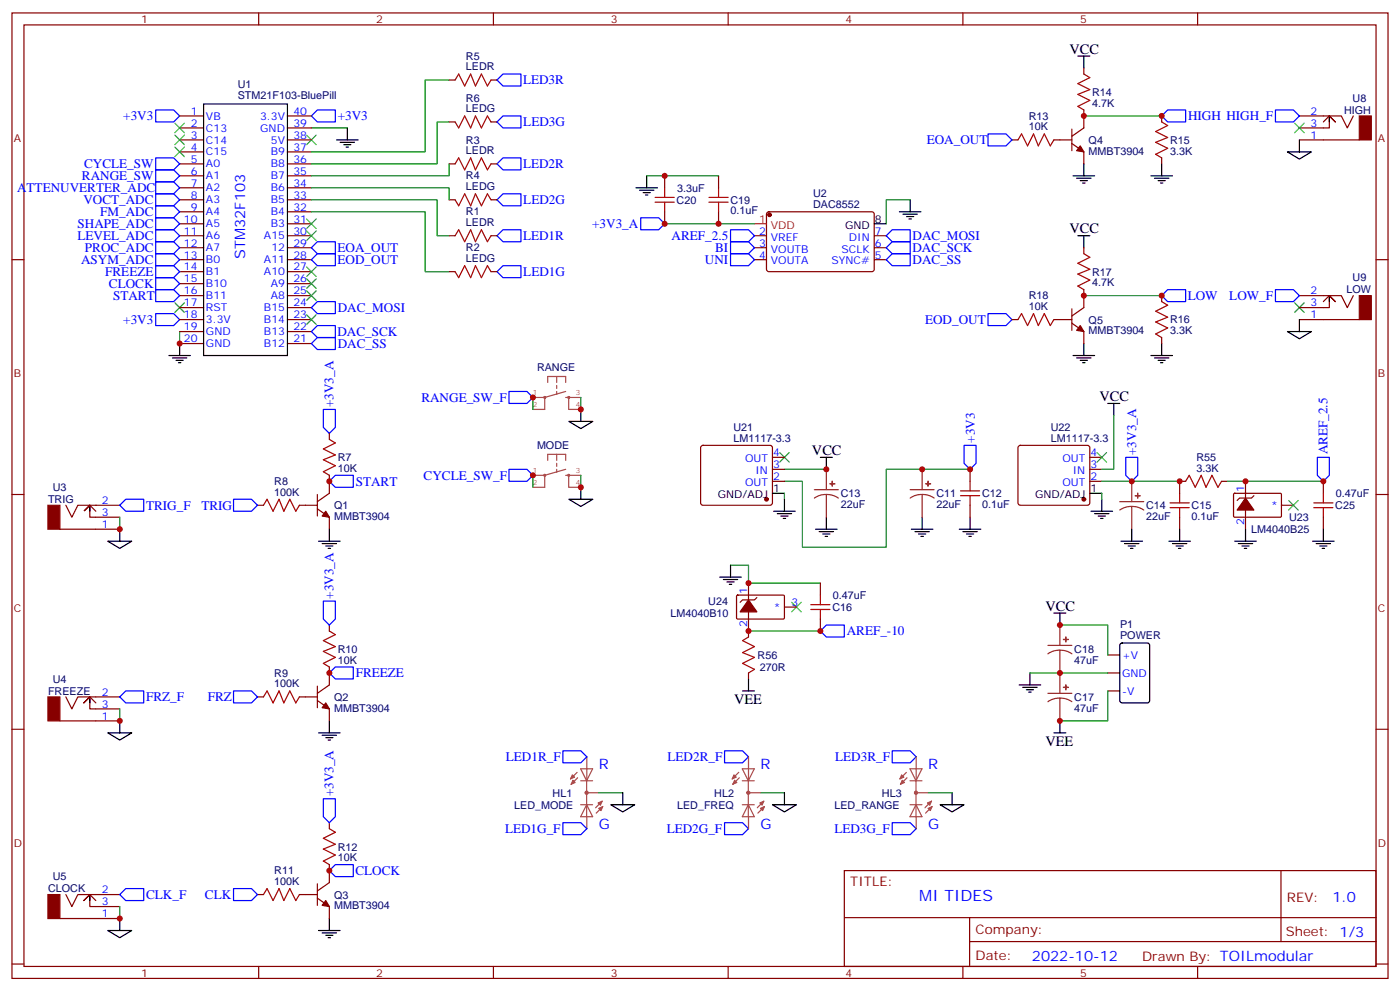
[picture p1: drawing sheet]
<svg xmlns="http://www.w3.org/2000/svg" width="412mm" height="292mm" viewBox="0 0 412 292" stroke-linecap="round" stroke-linejoin="round" font-family="sans-serif">
<g fill="none" stroke="#870000" stroke-width=".35">
<path d="M3.5 3.8h405.4v284.3h-405.4zM7.1 7.3h398.2v277.3h-398.2zM76.2 3.8v3.5M145.3 3.8v3.5M214.5 3.8v3.5M283.6 3.8v3.5M352.8 3.8v3.5M52.9 34.1h7.1M52.9 37.7h7.1M84.7 34.1h7M84.7 37.7h7M132.3 23.6h1.8"/>
<path d="M132.3 35.9h1.8M144.6 23.6h1.8M144.6 35.9h1.8M315.7 38v6.4M319.3 32.4v5.3l-3.6 2.4M319.3 20v1.8M342.2 34.1v1.8M382.8 34.1h12.3l1.8 3.6 1.7-3.6M389.8 35.9l1.8-1.8 1.7 1.8-1.7-1.8v3.6h-8.8M52.9 41.2h7.1M52.9 44.7h7.1M52.9 48.3h7.1"/>
<path d="M52.9 51.8h7.1M52.9 55.3h7.1M52.9 58.8h7.1M84.7 41.2h7M84.7 44.7h7M84.7 48.3h7M84.7 51.8h7M84.7 55.3h7M84.7 58.8h7M132.3 48.3h1.8M132.3 58.8h1.8M144.6 48.3h1.8"/>
<path d="M144.6 58.8h1.8M195.8 51.8v3.5M211.7 51.8v3.5M298.1 41.2h1.8M310.4 41.2h5.3M315.7 42.3l3.6 2.4v3.6M342.2 46.5v1.8M382.8 41.2h17.6M3.5 76.5h3.6M52.9 76.5h7.1M52.9 62.4h7.1M52.9 65.9h7.1"/>
<path d="M52.9 69.4h7.1M52.9 73h7.1M84.7 76.5h7M84.7 62.4h7M84.7 65.9h7M84.7 69.4h7M84.7 73h7M132.3 69.4h1.8M144.6 69.4h1.8M195.8 62.4v3.5M211.7 62.4v3.5M222.2 76.5h3.6"/>
<path d="M222.2 69.4h3.6M222.2 73h3.6M226 62.6l.5-.2h30.6l.4 .7v16.5l-.7 .4-30.6-.1-.4-.6v-16.2zM257.5 76.5h3.6M257.5 69.4h3.6M257.5 73h3.6M319.3 73v1.7M405.3 76.5h3.6M52.9 80h7.1M52.9 83.5h7.1M52.9 87.1h7.1M52.9 90.6h7.1"/>
<path d="M52.9 94.1h7.1M52.9 97.6h7.1M84.7 80h7M84.7 83.5h7M84.7 87.1h7M84.7 90.6h7M84.7 94.1h7M84.7 97.6h7M132.3 80h1.8M144.6 80h1.8M298.1 94.1h1.8M310.4 94.1h5.3"/>
<path d="M315.7 90.9v6.4M315.7 95.2l3.6 2.4v3.6M319.3 85.3v5.3l-3.6 2.5M342.2 87.1v1.7M342.2 99.4v1.8M382.8 87.1h12.3l1.8 3.5 1.7-3.5M382.8 94.1h17.6M389.8 88.8l1.8-1.7 1.7 1.7-1.7-1.7v3.5h-8.8M52.9 101.2h7.1M84.7 101.2h7M97 127.6v1.8M97 140v5.3l-3.5 2.4"/>
<path d="M206.6 131.4l.5-.2h19.7l.5 .2 .2 .5v16.2l-.2 .5-.5 .2h-19.7l-.5-.2-.2-.5v-16.2zM227.5 138.2h3.6M227.5 134.7h3.6M285.8 138.2v3.5M300.1 131.4l.5-.2h19.7l.5 .2 .2 .5v16.2l-.2 .5-.5 .2h-19.7l-.5-.2-.2-.5v-16.2zM321 138.2h3.6M321 134.7h3.6M3.5 145.6h3.6M17.6 155.9h17.7M19.4 148.8l1.8 3.5 1.7-3.5h12.4M28.2 150.6l-1.7-1.8-1.8 1.8 1.8-1.8v3.5h8.8M75.8 148.8h1.8"/>
<path d="M88.2 148.8h5.3M93.5 149.9l3.5 2.4v3.6M93.5 145.6v6.4M227.5 141.7h3.6M285.8 148.8v3.5M321 141.7h3.6M347.5 152.3v3.6M349.2 141.7h-1.7v3.6M359.8 141.7h1.8M363.4 145.4l.3-.1h13.6l.2 .3-.1 6.6-.3 .1h-13.6l-.1-.3zM366.9 141.7v14.2M369.4 146l-.7 .7h-3.6l-.7 .7"/>
<path d="M377.5 148.8h3.5M389.8 141.7v3.6M389.8 152.3v3.6M405.3 145.6h3.6M217 175.4l.3-.1h13.6l.2 .3-.1 6.5-.3 .2h-13.6l-.1-.3zM220.5 171.7v15.9M223 176l-.8 .7h-3.5l-.7 .7M231.1 178.8h3.5M241.7 171.7v3.6M97 184.1v1.7M97 196.4v5.3l-3.5 2.5M220.5 198.2v1.8"/>
<path d="M241.7 182.3v3.5M326.3 192.9h3.5M326.3 198.2h3.5M3.5 214.8h3.6M17.6 212.3h17.7M19.4 205.2l1.8 3.6 1.7-3.6h12.4M28.2 207l-1.7-1.8-1.8 1.8 1.8-1.8v3.6h8.8M75.8 205.2h1.8M88.2 205.2h5.3M93.5 206.3l3.5 2.5v3.5M93.5 202.1v6.3M326.3 203.5h3.5"/>
<path d="M405.3 214.8h3.6M97 242.3v1.8M97 254.6v5.3l-3.5 2.5M248.7 256.4h156.6v28.2h-156.6zM377.3 256.4v20.9M17.6 270.5h17.7M19.4 263.5l1.8 3.5 1.7-3.5h12.4M28.2 265.2l-1.7-1.7-1.8 1.7 1.8-1.7v3.5h8.8M75.8 263.5h1.8M88.2 263.5h5.3M93.5 264.5l3.5 2.5v3.5M93.5 260.3v6.3"/>
<path d="M248.7 270.2h156.5M285.6 277.3h119.6M285.6 270.2v14.2M3.5 283.9h3.6M76.2 284.6v3.5M145.3 284.6v3.5M214.5 284.6v3.5M283.6 284.6v3.5M352.8 284.6v3.5M405.3 283.9h3.6"/>
</g>
<g fill="none" stroke="#3c3" stroke-width=".35">
<path d="M51.5 36.3l2.8 2.8M51.5 39.8l2.8 2.8M54.3 36.3l-2.8 2.8M54.3 39.8l-2.8 2.8M90.3 39.8l2.8 2.8M93.1 39.8l-2.8 2.8M381.4 36.3l2.8 2.8M384.2 36.3l-2.8 2.8M51.5 43.3l2.8 2.8M54.3 43.3l-2.8 2.8M90.3 64.5l2.8 2.8M90.3 68l2.8 2.8"/>
<path d="M90.3 78.6l2.8 2.8M93.1 64.5l-2.8 2.8M93.1 68l-2.8 2.8M93.1 78.6l-2.8 2.8M51.5 89.2l2.8 2.8M54.3 89.2l-2.8 2.8M90.3 82.1l2.8 2.8M90.3 85.7l2.8 2.8M90.3 92.7l2.8 2.8M93.1 82.1l-2.8 2.8M93.1 85.7l-2.8 2.8M93.1 92.7l-2.8 2.8"/>
<path d="M381.4 89.2l2.8 2.8M384.2 89.2l-2.8 2.8M229.7 133.3l2.8 2.8M232.5 133.3l-2.8 2.8M323.1 133.3l2.9 2.8M326 133.3l-2.9 2.8M379.6 147.4l2.8 2.8M382.4 147.4l-2.8 2.8M233.2 177.4l2.8 2.8M236 177.4l-2.8 2.8"/>
</g>
<g fill="none" stroke="#008700" stroke-width=".35">
<path d="M91.7 37.7h10.6M132.3 35.9h-3.5v12.4h-37.1M132.3 23.6h-7.1v21.1h-33.5M319.3 34.1h22.9M91.7 58.8h37.1v10.6h3.5M91.7 55.3h40.6v3.5M132.3 48.3v3.5h-40.6M190.5 51.8h21.2M268.1 58.8h-7v7.1M91.7 62.4h33.5v17.6h7.1M195.8 65.9h26.4M52.9 97.6v3.6"/>
<path d="M319.3 87.1h22.9M157 117.1v3.5M171.1 117.1v3.5M157 140v3.5M171.1 140v3.5M231.1 138.2h12.3M285.8 138.2h-24.7v22.9h-24.7v-19.4h-5.3M328.1 122.3v15.9h-3.5M35.3 152.3v3.6M231.1 145.3v1.7M324.6 145.3v1.7M324.6 141.7h22.9"/>
<path d="M361.6 141.7h28.2M215.2 166.4h5.3v5.3h21.2M220.5 185.8h21.2M303.4 198.2h22.9M312.2 184.1h14.1v8.8M35.3 208.8v3.5M326.3 203.5v8.8h-14.1M176.4 233.5h7M224 233.5h7.1M273.4 233.5h7.1M35.3 267v3.5"/>
</g>
<g fill="none" stroke="#000" stroke-width=".35">
<path d="M317.5 16.5h3.5M319.3 16.5v3.5M60 30.6h24.7v74.1h-24.7zM102.3 37.7v3.5M391.6 34.1v1.8M99.1 41.2h6.4M100.2 41.9h4.2M101.2 42.6h2.2M102 43.3h.7M187.3 55.3h6.4M188.4 56h4.2M189.4 56.7h2.2"/>
<path d="M190.1 57.4h.8M190.5 51.8v3.5M268.1 58.8v3.6M316.1 51.8h6.3M317.1 52.5h4.3M318.2 53.2h2.1M318.9 53.9h.7M319.3 48.3v3.5M339 51.8h6.4M340.1 52.5h4.2M341.1 53.2h2.2M341.8 53.9h.7"/>
<path d="M342.2 48.3v3.5M379.2 44.7h7.1l-3.5 2.1zM382.8 41.2v3.5M257.5 65.9h3.6M264.9 62.4h6.4M266 63.1h4.2M267.1 63.8h2.1M267.8 64.5h.7M317.5 69.4h3.5M319.3 69.4v3.6M379.2 97.6h7.1l-3.5 2.2zM382.8 94.1v3.5"/>
<path d="M391.6 87.1v1.7M49.7 104.7h6.4M50.8 105.4h4.2M51.9 106.1h2.1M52.6 106.8h.7M52.9 101.2v3.5M316.1 104.7h6.3M317.1 105.4h4.3M318.2 106.1h2.1M318.9 106.8h.7M319.3 101.2v3.5M326.3 118.8h3.5"/>
<path d="M328.1 118.8v3.5M339 104.7h6.4M340.1 105.4h4.2M341.1 106.1h2.2M341.8 106.8h.7M342.2 101.2v3.5M167.6 124.1h7l-3.5 2.1zM171.1 120.6v3.5M241.7 134.7h3.5M243.4 134.7v3.5M26.5 148.8v1.8M31.7 159.4h7.1l-3.5 2.1z"/>
<path d="M35.3 155.9v3.5M93.8 159.4h6.4M97 155.9v3.5M167.6 147h7l-3.5 2.2zM171.1 143.5v3.5M227.5 145.3h3.6M227.9 150.6h6.3M229 151.3h4.2M230 152h2.1M230.7 152.7h.7M231.1 147v3.6M240.2 155.9h6.4"/>
<path d="M241.3 156.6h4.2M242.4 157.3h2.1M243.1 158h.7M243.4 152.3v3.6M268.5 155.9h6.3M269.5 156.6h4.3M270.6 157.3h2.1M271.3 158h.7M271.6 152.3v3.6M282.6 155.9h6.3M283.6 156.6h4.3M284.7 157.3h2.1"/>
<path d="M285.4 158h.7M285.8 152.3v3.6M321 145.3h3.6M321.4 150.6h6.3M322.4 151.3h4.3M323.5 152h2.1M324.2 152.7h.7M324.6 147v3.6M330.2 159.4h6.3M333.4 155.9v3.5M344.3 159.4h6.4M347.5 155.9v3.5"/>
<path d="M363.7 159.4h6.4M366.9 155.9v3.5M386.6 159.4h6.4M389.8 155.9v3.5M94.9 160.1h4.2M96 160.8h2.1M96.7 161.5h.7M212 170h6.4M213.1 170.7h4.2M214.1 171.4h2.2M214.8 172.1h.7M215.2 166.4v3.6"/>
<path d="M331.3 160.1h4.2M332.3 160.8h2.1M333 161.5h.7M345.4 160.1h4.2M346.4 160.8h2.1M347.1 161.5h.7M364.8 160.1h4.2M365.8 160.8h2.1M366.5 161.5h.7M387.7 160.1h4.2M388.8 160.8h2.1M389.5 161.5h.7"/>
<path d="M220.5 200v3.5M303.4 198.2v3.5M310.4 180.6h3.6M312.2 180.6v3.5M330.1 189.6l.5-.2h7.4l.6 .4 .1 16.5-.5 .7h-7.6l-.7-.5-.1-16.4zM26.5 205.2v1.8M31.7 215.8h7.1l-3.5 2.1zM35.3 212.3v3.5M93.8 215.8h6.4M94.9 216.5h4.2M96 217.2h2.1M96.7 217.9h.7"/>
<path d="M97 212.3v3.5M218.7 203.5h3.5M300.2 201.7h6.4M301.3 202.4h4.2M302.3 203.1h2.1M303 203.8h.7M310.4 215.8h3.6M312.2 212.3v3.5M179.9 237h7.1l-3.6 2.1zM183.4 233.5v3.5M227.5 237h7.1l-3.5 2.1zM231.1 233.5v3.5"/>
<path d="M276.9 237h7.1l-3.5 2.1zM280.5 233.5v3.5M26.5 263.5v1.7M31.7 274h7.1l-3.5 2.2zM35.3 270.5v3.5M93.8 274h6.4M94.9 274.7h4.2M96 275.4h2.1M96.7 276.2h.7M97 270.5v3.5"/>
</g>
<g fill="none" stroke="#00f" stroke-width=".35">
<path d="M45.9 32.4h5.3l1.7 1.7-1.7 1.8h-5.3zM91.7 34.1l1.8-1.7h5.3v3.5h-5.3zM146.4 35.9l1.8-1.8h5.3v3.6h-5.3zM148.2 21.8h5.3v3.5h-5.3l-1.8-1.7zM291 39.4h5.3l1.8 1.8-1.8 1.8h-5.3zM342.2 34.1l1.8-1.7h5.2v3.5h-5.2zM375.7 32.4h5.3l1.8 1.7-1.8 1.8h-5.3zM45.9 46.5h5.3l1.7 1.8-1.7 1.7h-5.3zM45.9 50h5.3l1.7 1.8-1.7 1.8h-5.3zM45.9 53.6h5.3l1.7 1.7-1.7 1.8h-5.3zM45.9 57.1h5.3l1.7 1.7-1.7 1.8h-5.3zM146.4 48.3l1.8-1.8h5.3v3.5h-5.3z"/>
<path d="M146.4 58.8l1.8-1.7h5.3v3.5h-5.3zM45.9 60.6h5.3l1.7 1.8-1.7 1.7h-5.3zM45.9 64.1h5.3l1.7 1.8-1.7 1.8h-5.3zM45.9 67.7h5.3l1.7 1.7-1.7 1.8h-5.3zM45.9 71.2h5.3l1.7 1.8-1.7 1.7h-5.3zM45.9 74.7h5.3l1.7 1.8-1.7 1.7h-5.3zM45.9 78.2h5.3l1.7 1.8-1.7 1.8h-5.3zM91.7 73l1.8-1.8h5.3v3.5h-5.3zM91.7 76.5l1.8-1.8h5.3v3.5h-5.3zM146.4 69.4l1.8-1.7h5.3v3.5h-5.3zM188.7 64.1h5.3l1.8 1.8-1.8 1.8h-5.3zM215.2 67.7h5.3l1.7 1.7-1.7 1.8h-5.3z"/>
<path d="M215.2 71.2h5.3l1.7 1.8-1.7 1.7h-5.3zM215.2 74.7h5.3l1.7 1.8-1.7 1.7h-5.3zM261.1 76.5l1.7-1.8h5.3v3.5h-5.3zM261.1 69.4l1.7-1.7h5.3v3.5h-5.3zM262.8 71.2h5.3v3.5h-5.3l-1.7-1.7zM45.9 92.4h5.3l1.7 1.7-1.7 1.8h-5.3zM45.9 81.8h5.3l1.7 1.7-1.7 1.8h-5.3zM45.9 85.3h5.3l1.7 1.8-1.7 1.7h-5.3zM91.7 90.6l1.8-1.8h5.3v3.6h-5.3zM91.7 97.6l1.8-1.7h5.3v3.5h-5.3zM146.4 80l1.8-1.8h5.3v3.6h-5.3zM291 92.4h5.3l1.8 1.7-1.8 1.8h-5.3z"/>
<path d="M342.2 87.1l1.8-1.8h5.2v3.5h-5.2zM375.7 85.3h5.3l1.8 1.8-1.8 1.7h-5.3zM91.7 101.2l1.8-1.8h5.3v3.5h-5.3zM149.9 115.3h5.3l1.8 1.8-1.8 1.7h-5.3zM95.2 120.6h3.6v5.3l-1.8 1.7-1.8-1.7zM149.9 138.2h5.3l1.8 1.8-1.8 1.7h-5.3zM284 131.2h3.5v5.3l-1.7 1.7-1.8-1.7zM331.6 134.7h3.5v5.3l-1.7 1.7-1.8-1.7zM388.1 134.7h3.5v5.3l-1.8 1.7-1.7-1.7zM35.3 148.8l1.7-1.8h5.3v3.6h-5.3zM68.8 147h5.3l1.7 1.8-1.7 1.8h-5.3zM97 141.7l1.8-1.7h5.3v3.5h-5.3z"/>
<path d="M95.2 177h3.6v5.3l-1.8 1.8-1.8-1.8zM97 198.2l1.8-1.8h5.3v3.6h-5.3zM241.7 185.8l1.7-1.7h5.3v3.5h-5.3zM37 203.5h5.3v3.5h-5.3l-1.7-1.8zM68.8 203.5h5.3l1.7 1.7-1.7 1.8h-5.3zM95.2 235.2h3.6v5.3l-1.8 1.8-1.8-1.8zM165.8 221.1h5.3l1.8 1.8-1.8 1.7h-5.3zM213.4 221.1h5.3l1.8 1.8-1.8 1.7h-5.3zM262.8 221.1h5.3l1.8 1.8-1.8 1.7h-5.3zM97 256.4l1.8-1.8h5.3v3.6h-5.3zM165.8 242.3h5.3l1.8 1.8-1.8 1.7h-5.3zM213.4 242.3h5.3l1.8 1.8-1.8 1.7h-5.3z"/>
<path d="M262.8 242.3h5.3l1.8 1.8-1.8 1.7h-5.3zM35.3 263.5l1.7-1.8h5.3v3.5h-5.3zM68.8 261.7h5.3l1.7 1.8-1.7 1.7h-5.3z"/>
</g>
<g fill="none" stroke="#a64a4a" stroke-width=".35">
<path d="M157 117.1h3.5M160.5 117.1v3.5h-3.5M161.3 112.6v-1.7h5.3v1.7M164 110.9v1.7M164 113.5v.9M164 115.3v.9M166.6 117.1h.9v3.5M166.6 115.3l-6.1 1.8M167.6 117.1h3.5M157 140h3.5M160.5 140v3.5h-3.5M161.3 135.6v-1.8h5.3v1.8"/>
<path d="M164 133.8v1.8M164 136.5v.8M164 138.2v.9M166.6 140h.9v3.5M166.6 138.2l-6.1 1.8M167.6 120.6h3.5M167.6 140h3.5M167.6 143.5h3.5M170 227.5l-2 1.9M170.2 229.1l-2 1.9M171 226.4h3.6l-1.8 3.5zM171 229.9h3.6"/>
<path d="M171 237h3.6M172.8 237l1.8 3.5h-3.6zM172.9 222.9v21.2M172.9 233.5h3.5M177.4 235.9l-1.9 2M177.6 237.5l-2 2M217.6 227.5l-1.9 1.9M217.8 229.1l-2 1.9M218.7 226.4h3.5l-1.8 3.5zM218.7 229.9h3.5M218.7 237h3.5M220.4 237l1.8 3.5h-3.5z"/>
<path d="M220.4 229.9v10.6M220.5 222.9v7M220.5 233.5h3.5M225 235.9l-1.9 2M225.2 237.5l-1.9 2M267 227.5l-1.9 1.9M267.2 229.1l-2 1.9M268.1 226.4h3.5l-1.8 3.5zM268.1 229.9h3.5M268.1 237h3.5M269.8 237l1.8 3.5h-3.5zM269.8 229.9v10.6"/>
<path d="M269.9 222.9v7M269.9 233.5h3.5M274.4 235.9l-1.9 2M274.6 237.5l-2 2M220.5 240.6v3.5M269.9 240.6v3.5"/>
</g>
<g fill="none" stroke="#a64a4a" stroke-width=".56">
<path d="M160.6 117.1l-.1-.2-.2 .1 .2 .2 .1-.1M167.7 117.1l-.2-.2-.2 .1 .2 .2 .2-.1M172.5 233.3a.35 .35 0 0 1 .6-.1 .35 .35 0 0 1-.2 .6 .35 .35 0 0 1-.4-.3M220.1 233.3a.35 .35 0 0 1 .6-.1 .35 .35 0 0 1-.1 .6 .35 .35 0 0 1-.5-.3M269.5 233.3a.35 .35 0 0 1 .6-.1 .35 .35 0 0 1-.1 .6 .35 .35 0 0 1-.5-.3"/>
<circle cx="160.5" cy="140" r=".18"/>
<circle cx="167.5" cy="140" r=".18"/>
</g>
<g fill="#a64a4a" stroke="#a64a4a" stroke-width=".29">
<path d="M168.6 228.2l.7 .7-1.3 .5z"/>
<path d="M168.7 229.8l.8 .7-1.3 .5z"/>
<path d="M176.2 236.5l1.2-.6-.5 1.3z"/>
<path d="M176.3 238.1l1.3-.6-.6 1.3z"/>
<path d="M216.2 228.2l.7 .7-1.2 .5z"/>
<path d="M216.4 229.8l.7 .7-1.3 .5z"/>
<path d="M223.8 236.5l1.2-.6-.5 1.3z"/>
<path d="M224 238.1l1.2-.6-.5 1.3z"/>
<path d="M265.6 228.2l.7 .7-1.2 .5z"/>
<path d="M265.8 229.8l.7 .7-1.3 .5z"/>
<path d="M273.2 236.5l1.2-.6-.5 1.3z"/>
<path d="M273.3 238.1l1.3-.6-.5 1.3z"/>
</g>
<g fill="#870000" stroke="#870000" stroke-width=".35">
<path d="M96 150.6l1 1.7-2.1-.3z"/>
<path d="M14.1 148.8h3.5v7.1h-3.5z"/>
<path d="M14.1 205.2h3.5v7.1h-3.5z"/>
<path d="M96 207l1 1.8-2.1-.4z"/>
<path d="M14.1 263.5h3.5v7h-3.5z"/>
<path d="M96 265.2l1 1.8-2.1-.4z"/>
<path d="M318.2 43l1.1 1.7-2.2-.3z"/>
<path d="M400.4 34.1h3.5v7.1h-3.5z"/>
<path d="M400.4 87.1h3.5v7h-3.5z"/>
<path d="M318.2 95.9l1.1 1.7-2.2-.3z"/>
<path d="M366.9 146.7l2.5 3.5h-5z"/>
<path d="M220.5 176.7l2.5 3.5h-5z"/>
<circle cx="226.7" cy="63.3" r=".53"/>
<circle cx="225.8" cy="147" r=".53"/>
<circle cx="319.3" cy="147" r=".53"/>
</g>
<path d="M222.2 65.9h3.6" fill="none" stroke="#f00" stroke-width=".35"/>
<g fill="none" stroke="#a10000" stroke-width=".35">
<path d="M134.1 23.6l1-1.8 1.8 3.5 1.7-3.5 1.5 3.5 1.7-3.5 1.8 3.5 1-1.7M134.1 35.9l1 1.8 1.8-3.6 1.7 3.6 1.5-3.6 1.7 3.6 1.8-3.6 1 1.8M319.3 21.8l1.7 1.1-3.5 1.7 3.5 1.8-3.5 1.4 3.5 1.8-3.5 1.7 1.8 1.1M342.2 35.9l1.8 1.1-3.6 1.7 3.6 1.8-3.6 1.4 3.6 1.8-3.6 1.7 1.8 1.1M134.1 48.3l1-1.8 1.8 3.5 1.7-3.5 1.5 3.5 1.7-3.5 1.8 3.5 1-1.7M134.1 58.8l1 1.8 1.8-3.5 1.7 3.5 1.5-3.5 1.7 3.5 1.8-3.5 1 1.7M193 59.5h5.6M193 58.1h5.6M195.8 55.3v2.8M195.8 59.5v2.9M208.8 59.5h5.7M208.8 58.1h5.7"/>
<path d="M211.7 55.3v2.8M211.7 59.5v2.9M299.9 41.2l1-1.8 1.8 3.6 1.7-3.6 1.5 3.6 1.7-3.6 1.8 3.6 1-1.8M134.1 69.4l1-1.7 1.8 3.5 1.7-3.5 1.5 3.5 1.7-3.5 1.8 3.5 1-1.8M319.3 74.7l1.7 1.1-3.5 1.7 3.5 1.8-3.5 1.4 3.5 1.8-3.5 1.7 1.8 1.1M134.1 80l1 1.8 1.8-3.6 1.7 3.6 1.5-3.6 1.7 3.6 1.8-3.6 1 1.8M299.9 94.1l1-1.7 1.8 3.5 1.7-3.5 1.5 3.5 1.7-3.5 1.8 3.5 1-1.8M342.2 88.8l1.8 1.1-3.6 1.8 3.6 1.7-3.6 1.4 3.6 1.8-3.6 1.8 1.8 1M97 129.4l1.8 1.1-3.6 1.7 3.6 1.8-3.6 1.4 3.6 1.8-3.6 1.7 1.8 1.1M77.6 148.8l1.1-1.8 1.7 3.6 1.8-3.6 1.4 3.6 1.8-3.6 1.7 3.6 1.1-1.8M282.9 146h5.7M282.9 144.6h5.7"/>
<path d="M285.8 141.7v2.9M285.8 146v2.8M344.7 149.5h5.6M344.7 148.1h5.6M347.5 145.3v2.8M347.5 149.5v2.8M349.2 141.7l1.1-1.7 1.8 3.5 1.7-3.5 1.4 3.5 1.8-3.5 1.8 3.5 1-1.8M387 149.5h5.6M387 148.1h5.6M389.8 145.3v2.8M389.8 149.5v2.8M238.8 178.1h5.7"/>
<path d="M238.8 179.5h5.7M241.7 175.3v2.8M241.7 179.5v2.8M97 185.8l1.8 1.1-3.6 1.8 3.6 1.7-3.6 1.4 3.6 1.8-3.6 1.8 1.8 1M220.5 187.6l-1.8 1.1 3.5 1.7-3.5 1.8 3.5 1.4-3.5 1.8 3.5 1.7-1.7 1.1M77.6 205.2l1.1-1.7 1.7 3.5 1.8-3.5 1.4 3.5 1.8-3.5 1.7 3.5 1.1-1.8M97 244.1l1.8 1-3.6 1.8 3.6 1.7-3.6 1.4 3.6 1.8-3.6 1.8 1.8 1M77.6 263.5l1.1-1.8 1.7 3.5 1.8-3.5 1.4 3.5 1.8-3.5 1.7 3.5 1.1-1.7"/>
</g>
<g fill="none" stroke="#8c2424" stroke-width=".35">
<path d="M243.4 138.2v6M271.6 138.2v6M239.9 144.2h7M243.4 145.6l-1.8 .3-1.7 .8M243.4 145.6l1.9 .3 1.6 .8M243.4 145.6v6.7M268.1 144.2h7.1M271.6 145.6l-1.8 .3-1.7 .8M271.6 145.6l1.9 .3 1.7 .8M271.6 145.6v6.7M329.8 147.7h7.1M333.4 149.2l-1.9 .2-1.7 .8"/>
<path d="M333.4 149.2l1.8 .2 1.7 .8M333.4 141.7v6M333.4 149.2v6.7M308.7 190.1h7M312.2 191.5l-1.8 .2-1.7 .8M312.2 191.5l1.9 .2 1.6 .8M312.2 184.1v6M312.2 191.5v12.7M308.7 204.2h7M312.2 205.6l-1.8 .2-1.7 .9M312.2 205.6l1.9 .2 1.6 .9M312.2 205.6v6.7"/>
</g>
<g fill="#8c2424" stroke="#8c2424" stroke-width=".35">
<path d="M272.7 142.5h1.4z"/>
<path d="M273.4 141.7v1.5z"/>
<path d="M244.5 142.5h1.4z"/>
<path d="M245.1 141.7l.1 1.5z"/>
<path d="M334.4 146h1.4z"/>
<path d="M335.1 145.3v1.4z"/>
<path d="M313.3 202.4l1.4 .1z"/>
<path d="M313.9 201.7l.1 1.4z"/>
<path d="M313.3 188.3h1.4z"/>
<path d="M313.9 187.6l.1 1.4z"/>
</g>
<g fill="#c00">
<circle cx="52.9" cy="101.2" r=".88"/>
<circle cx="97" cy="141.7" r=".88"/>
<circle cx="97" cy="198.2" r=".88"/>
<circle cx="97" cy="256.4" r=".88"/>
<circle cx="319.3" cy="34.1" r=".88"/>
<circle cx="319.3" cy="87.1" r=".88"/>
<circle cx="271.6" cy="138.2" r=".88"/>
<circle cx="243.4" cy="138.2" r=".88"/>
<circle cx="347.5" cy="141.7" r=".88"/>
<circle cx="333.4" cy="141.7" r=".88"/>
<circle cx="366.9" cy="141.7" r=".88"/>
<circle cx="220.5" cy="185.8" r=".88"/>
<circle cx="220.5" cy="171.7" r=".88"/>
<circle cx="241.7" cy="185.8" r=".88"/>
<circle cx="211.7" cy="65.9" r=".88"/>
<circle cx="195.8" cy="65.9" r=".88"/>
<circle cx="195.8" cy="51.8" r=".88"/>
<circle cx="312.2" cy="198.2" r=".88"/>
<circle cx="312.2" cy="184.1" r=".88"/>
<circle cx="312.2" cy="212.3" r=".88"/>
<circle cx="342.2" cy="34.1" r=".88"/>
<circle cx="342.2" cy="87.1" r=".88"/>
<circle cx="171.1" cy="120.6" r=".88"/>
<circle cx="157" cy="117.1" r=".88"/>
<circle cx="157" cy="140" r=".88"/>
<circle cx="171.1" cy="143.5" r=".88"/>
<circle cx="389.8" cy="141.7" r=".88"/>
<circle cx="285.8" cy="138.2" r=".88"/>
<circle cx="35.3" cy="155.9" r=".88"/>
<circle cx="35.3" cy="212.3" r=".88"/>
<circle cx="35.3" cy="270.5" r=".88"/>
</g>
<text font-size="4.6" fill="#00f" x="270.8" y="265.4">MI TIDES</text>
<g font-size="4.2">
<text x="315" y="15.8">VCC</text>
<text x="315" y="68.7">VCC</text>
<text x="323.8" y="118.1">VCC</text>
<text x="239.2" y="134">VCC</text>
<text x="308" y="179.8">VCC</text>
<text x="216.3" y="207.4">VEE</text>
<text x="308" y="219.7">VEE</text>
</g>
<g font-size="4.2" fill="#00f">
<text x="72.3" y="76.2" transform="rotate(-90 72.3 76.2)">STM32F103</text>
<text x="176.4" y="226.4">R</text>
<text x="224" y="226.4">R</text>
<text x="273.4" y="226.4">R</text>
<text x="176.4" y="244.1">G</text>
<text x="224" y="244.1">G</text>
<text x="273.4" y="244.1">G</text>
<text x="392.5" y="265.7">1.0</text>
<text x="304" y="283">2022-10-12</text>
</g>
<g font-size="3.9" fill="#00f">
<text x="154.1" y="24.9">LED3R</text>
<text x="36.3" y="35.4">+3V3</text>
<text x="99.5" y="35.4">+3V3</text>
<text x="349.9" y="35.4">HIGH HIGH_F</text>
<text x="154.2" y="37.2">LED3G</text>
<text x="273" y="42.5">EOA_OUT</text>
<text x="24.1" y="53">RANGE_SW</text>
<text x="24.8" y="49.5">CYCLE_SW</text>
<text x="154.1" y="49.6">LED2R</text>
<text x="5" y="56.6">ATTENUVERTER_ADC</text>
<text x="24.5" y="60.1">VOCT_ADC</text>
<text x="29.5" y="63.6">FM_ADC</text>
<text x="154.2" y="60.1">LED2G</text>
<text x="22.8" y="70.7">LEVEL_ADC</text>
<text x="22.8" y="67.1">SHAPE_ADC</text>
<text x="154.1" y="70.7">LED1R</text>
<text x="174.4" y="67.2">+3V3_A</text>
<text x="197.8" y="70.7">AREF_2.5</text>
<text x="268.8" y="70.7">DAC_MOSI</text>
<text x="23.9" y="77.7">ASYM_ADC</text>
<text x="25" y="74.2">PROC_ADC</text>
<text x="99.4" y="74.3">EOA_OUT</text>
<text x="99.4" y="77.8">EOD_OUT</text>
<text x="207.6" y="77.8">UNI</text>
<text x="210.6" y="74.2">BI</text>
<text x="268.7" y="74.3">DAC_SCK</text>
<text x="268.8" y="77.8">DAC_SS</text>
<text x="31" y="81.3">FREEZE</text>
<text x="154.2" y="81.3">LED1G</text>
<text x="32.1" y="84.8">CLOCK</text>
<text x="33.3" y="88.3">START</text>
<text x="349.9" y="88.4">LOW</text>
<text x="362.1" y="88.3">LOW_F</text>
<text x="36.3" y="95.4">+3V3</text>
<text x="99.5" y="91.9">DAC_MOSI</text>
<text x="272.5" y="95.4">EOD_OUT</text>
<text x="99.4" y="98.9">DAC_SCK</text>
<text x="99.5" y="102.5">DAC_SS</text>
<text x="98.3" y="119.9" transform="rotate(-90 98.3 119.9)">+3V3_A</text>
<text x="124.1" y="118.3">RANGE_SW_F</text>
<text x="287.2" y="130.3" transform="rotate(-90 287.2 130.3)">+3V3</text>
<text x="334.6" y="134" transform="rotate(-90 334.6 134)">+3V3_A</text>
<text x="391.1" y="133.8" transform="rotate(-90 391.1 133.8)">AREF_2.5</text>
<text x="104.8" y="143">START</text>
<text x="124.8" y="141.3">CYCLE_SW_F</text>
<text x="43" y="150.1">TRIG_F</text>
<text x="59.3" y="150.1">TRIG</text>
<text x="98.3" y="176.3" transform="rotate(-90 98.3 176.3)">+3V3_A</text>
<text x="249.4" y="187.1">AREF_-10</text>
<text x="104.8" y="199.5">FREEZE</text>
<text x="43" y="206.5">FRZ_F</text>
<text x="61.2" y="206.5">FRZ</text>
<text x="149" y="224.1">LED1R_F</text>
<text x="196.6" y="224.1">LED2R_F</text>
<text x="246" y="224.1">LED3R_F</text>
<text x="98.3" y="234.5" transform="rotate(-90 98.3 234.5)">+3V3_A</text>
<text x="148.8" y="245.3">LED1G_F</text>
<text x="196.4" y="245.3">LED2G_F</text>
<text x="245.8" y="245.3">LED3G_F</text>
<text x="104.7" y="257.7">CLOCK</text>
<text x="43" y="264.8">CLK_F</text>
<text x="60.4" y="264.7">CLK</text>
</g>
<g font-size="3.9" fill="#800">
<text x="250.5" y="261">TITLE:</text>
<text x="379.1" y="265.7">REV:</text>
<text x="287.4" y="275.2">Company:</text>
<text x="378.7" y="275.8">Sheet: 1/3</text>
<text x="287.4" y="282.9">Date:</text>
<text x="336.4" y="282.9">Drawn By: TOILmodular</text>
</g>
<g font-size="3.2" fill="#800">
<text x="41.6" y="6.8">1</text>
<text x="110.8" y="6.8">2</text>
<text x="179.9" y="6.8">3</text>
<text x="249.1" y="6.8">4</text>
<text x="318.2" y="6.8">5</text>
<text x="4.1" y="41.9">A</text>
<text x="405.9" y="41.9">A</text>
<text x="4.1" y="111.1">B</text>
<text x="405.9" y="111.1">B</text>
<text x="4.1" y="180.2">C</text>
<text x="405.9" y="180.2">C</text>
<text x="4.1" y="249.3">D</text>
<text x="405.9" y="249.3">D</text>
<text x="41.6" y="287.6">1</text>
<text x="110.8" y="287.6">2</text>
<text x="179.9" y="287.6">3</text>
<text x="249.1" y="287.6">4</text>
<text x="318.2" y="287.6">5</text>
</g>
<g font-size="3.2" fill="#000080">
<text x="137.2" y="17.6">R5</text>
<text x="137.2" y="20.7">LEDR</text>
<text x="70" y="29.3">STM21F103-BluePill</text>
<text x="70" y="25.9">U1</text>
<text x="137.2" y="29.9">R6</text>
<text x="321.7" y="28.2">R14</text>
<text x="398.5" y="30">U8</text>
<text x="137.2" y="33.1">LEDG</text>
<text x="303" y="35.2">R13</text>
<text x="321.7" y="31.4">4.7K</text>
<text x="395.9" y="33.5">HIGH</text>
<text x="303" y="38.4">10K</text>
<text x="137.2" y="45.4">LEDR</text>
<text x="137.2" y="42.3">R3</text>
<text x="320.7" y="45.5">MMBT3904</text>
<text x="320.7" y="42.4">Q4</text>
<text x="344.7" y="45.5">3.3K</text>
<text x="344.7" y="42.3">R15</text>
<text x="137.2" y="52.8">R4</text>
<text x="137.2" y="56">LEDG</text>
<text x="199.3" y="60">C20</text>
<text x="199.5" y="56.4">3.3uF</text>
<text x="215.2" y="60">C19</text>
<text x="239.5" y="58">U2</text>
<text x="137.2" y="63.5">R1</text>
<text x="215.2" y="63.1">0.1uF</text>
<text x="239.5" y="61.1">DAC8552</text>
<text x="137.2" y="66.6">LEDR</text>
<text x="137.2" y="77.2">LEDG</text>
<text x="137.2" y="74">R2</text>
<text x="321.7" y="81.1">R17</text>
<text x="398.5" y="82.9">U9</text>
<text x="303" y="88.2">R18</text>
<text x="321.7" y="84.3">4.7K</text>
<text x="396.7" y="86.4">LOW</text>
<text x="303" y="91.3">10K</text>
<text x="320.7" y="95.3">Q5</text>
<text x="344.7" y="95.3">R16</text>
<text x="320.7" y="98.4">MMBT3904</text>
<text x="344.7" y="98.4">3.3K</text>
<text x="158.2" y="109.4">RANGE</text>
<text x="216.1" y="130.1">LM1117-3.3</text>
<text x="216.1" y="126.9">U21</text>
<text x="309.5" y="130.1">LM1117-3.3</text>
<text x="309.5" y="126.9">U22</text>
<text x="99.5" y="135.8">R7</text>
<text x="158.2" y="132.3">MODE</text>
<text x="352.4" y="135.8">R55</text>
<text x="80.8" y="142.8">R8</text>
<text x="99.5" y="139">10K</text>
<text x="352.4" y="138.9">3.3K</text>
<text x="14.2" y="148.2">TRIG</text>
<text x="15.5" y="144.6">U3</text>
<text x="80.8" y="146">100K</text>
<text x="98.4" y="150">Q1</text>
<text x="247.6" y="149.6">22uF</text>
<text x="247.6" y="146.4">C13</text>
<text x="275.9" y="149.6">22uF</text>
<text x="275.9" y="146.4">C11</text>
<text x="289.3" y="149.6">0.1uF</text>
<text x="289.3" y="146.4">C12</text>
<text x="337.6" y="149.9">C14</text>
<text x="351" y="149.9">C15</text>
<text x="393.3" y="149.9">C25</text>
<text x="393.5" y="146.4">0.47uF</text>
<text x="98.4" y="153.1">MMBT3904</text>
<text x="337.6" y="153.1">22uF</text>
<text x="351" y="153.1">0.1uF</text>
<text x="379.7" y="153.4">U23</text>
<text x="368.6" y="157">LM4040B25</text>
<text x="208.6" y="178.2">U24</text>
<text x="245.2" y="179.9">C16</text>
<text x="245.3" y="176.4">0.47uF</text>
<text x="197.5" y="181.7">LM4040B10</text>
<text x="330" y="185">P1</text>
<text x="330" y="188.3">POWER</text>
<text x="99.5" y="195.4">10K</text>
<text x="99.5" y="192.3">R10</text>
<text x="223.2" y="194">R56</text>
<text x="223.9" y="197.6">270R</text>
<text x="316.4" y="195.4">47uF</text>
<text x="316.4" y="192.3">C18</text>
<text x="15.5" y="201.1">U4</text>
<text x="80.8" y="202.4">100K</text>
<text x="80.8" y="199.3">R9</text>
<text x="14.2" y="204.6">FREEZE</text>
<text x="98.4" y="209.6">MMBT3904</text>
<text x="98.4" y="206.4">Q2</text>
<text x="316.4" y="209.5">47uF</text>
<text x="316.4" y="206.4">C17</text>
<text x="151.5" y="238.1">LED_MODE</text>
<text x="162.8" y="234.6">HL1</text>
<text x="199.4" y="238.1">LED_FREQ</text>
<text x="210.4" y="234.6">HL2</text>
<text x="245.8" y="238.1">LED_RANGE</text>
<text x="259.8" y="234.6">HL3</text>
<text x="99.5" y="250.5">R12</text>
<text x="80.8" y="257.5">R11</text>
<text x="99.5" y="253.6">10K</text>
<text x="14.2" y="262.8">CLOCK</text>
<text x="15.5" y="259.3">U5</text>
<text x="80.8" y="260.6">100K</text>
<text x="98.4" y="267.8">MMBT3904</text>
<text x="98.4" y="264.6">Q3</text>
</g>
<g font-size="3.2" fill="#00f">
<text x="56.2" y="33.8">1</text>
<text x="60.7" y="35.2">VB</text>
<text x="76.6" y="35.2">3.3V</text>
<text x="86.4" y="33.8">40</text>
<text x="386" y="33.8">2</text>
<text x="56.2" y="40.9">3</text>
<text x="56.2" y="37.3">2</text>
<text x="60.7" y="38.7">C13</text>
<text x="76.7" y="38.7">GND</text>
<text x="86.4" y="37.3">39</text>
<text x="86.4" y="40.9">38</text>
<text x="386" y="40.9">1</text>
<text x="386" y="37.3">3</text>
<text x="56.2" y="47.9">5</text>
<text x="56.2" y="44.4">4</text>
<text x="60.7" y="45.8">C15</text>
<text x="60.7" y="42.3">C14</text>
<text x="79.8" y="45.8">B9</text>
<text x="79.8" y="42.3">5V</text>
<text x="86.4" y="44.4">37</text>
<text x="86.4" y="47.9">36</text>
<text x="56.2" y="51.4">6</text>
<text x="60.7" y="52.8">A1</text>
<text x="60.7" y="49.3">A0</text>
<text x="79.8" y="49.3">B8</text>
<text x="79.8" y="52.8">B7</text>
<text x="86.4" y="51.4">35</text>
<text x="56.2" y="58.5">8</text>
<text x="56.2" y="55">7</text>
<text x="60.7" y="59.9">A3</text>
<text x="60.7" y="56.4">A2</text>
<text x="79.8" y="56.4">B6</text>
<text x="79.8" y="59.9">B5</text>
<text x="86.4" y="55">34</text>
<text x="86.4" y="58.5">33</text>
<text x="54.2" y="65.5">10</text>
<text x="56.2" y="62">9</text>
<text x="60.7" y="63.4">A4</text>
<text x="79.8" y="63.4">B4</text>
<text x="86.4" y="62">32</text>
<text x="86.4" y="65.5">31</text>
<text x="54.2" y="69.1">11</text>
<text x="60.7" y="70.5">A6</text>
<text x="60.7" y="67">A5</text>
<text x="77.8" y="70.5">A15</text>
<text x="79.8" y="67">B3</text>
<text x="86.4" y="69.1">30</text>
<text x="223.6" y="69.1">2</text>
<text x="227.1" y="70.8">VREF</text>
<text x="250.1" y="70.8">DIN</text>
<text x="257.7" y="69.1">7</text>
<text x="54.2" y="76.1">13</text>
<text x="54.2" y="72.6">12</text>
<text x="60.7" y="77.5">B0</text>
<text x="60.7" y="74">A7</text>
<text x="77.8" y="77.5">A11</text>
<text x="79.9" y="74">12</text>
<text x="86.4" y="72.6">29</text>
<text x="86.4" y="76.1">28</text>
<text x="223.6" y="72.6">3</text>
<text x="223.6" y="76.1">4</text>
<text x="227.1" y="74.4">VOUTB</text>
<text x="227.1" y="77.9">VOUTA</text>
<text x="244.9" y="77.9">SYNC#</text>
<text x="247.9" y="74.4">SCLK</text>
<text x="257.7" y="76.1">5</text>
<text x="257.7" y="72.6">6</text>
<text x="54.2" y="83.2">15</text>
<text x="54.2" y="79.7">14</text>
<text x="60.7" y="81.1">B1</text>
<text x="77.8" y="81.1">A10</text>
<text x="86.4" y="79.7">27</text>
<text x="86.4" y="83.2">26</text>
<text x="54.2" y="86.7">16</text>
<text x="60.7" y="88.1">B11</text>
<text x="60.7" y="84.6">B10</text>
<text x="79.8" y="84.6">A9</text>
<text x="79.8" y="88.1">A8</text>
<text x="86.4" y="86.7">25</text>
<text x="386" y="86.7">2</text>
<text x="54.2" y="93.8">18</text>
<text x="54.2" y="90.2">17</text>
<text x="60.7" y="95.2">3.3V</text>
<text x="60.7" y="91.7">RST</text>
<text x="77.8" y="91.7">B15</text>
<text x="77.8" y="95.2">B14</text>
<text x="86.4" y="90.2">24</text>
<text x="86.4" y="93.8">23</text>
<text x="386" y="93.8">1</text>
<text x="386" y="90.2">3</text>
<text x="54.2" y="100.8">20</text>
<text x="54.2" y="97.3">19</text>
<text x="60.7" y="98.7">GND</text>
<text x="77.8" y="98.7">B13</text>
<text x="86.4" y="97.3">22</text>
<text x="86.4" y="100.8">21</text>
<text x="60.7" y="102.2">GND</text>
<text x="77.8" y="102.2">B12</text>
<text x="219.5" y="136.1">OUT</text>
<text x="227.7" y="137.9">3</text>
<text x="227.7" y="134.3">4</text>
<text x="312.9" y="136.1">OUT</text>
<text x="321.2" y="137.9">3</text>
<text x="321.2" y="134.3">4</text>
<text x="219.5" y="143.2">OUT</text>
<text x="222.5" y="139.6">IN</text>
<text x="227.7" y="141.4">2</text>
<text x="312.9" y="143.2">OUT</text>
<text x="316" y="139.6">IN</text>
<text x="321.2" y="141.4">2</text>
<text x="30" y="148.4">2</text>
<text x="366.5" y="144.9" transform="rotate(-90 366.5 144.9)">1</text>
<text x="374.4" y="149.9">*</text>
<text x="30" y="155.5">1</text>
<text x="30" y="152">3</text>
<text x="366.5" y="154.7" transform="rotate(-90 366.5 154.7)">2</text>
<text x="220.1" y="174.9" transform="rotate(-90 220.1 174.9)">1</text>
<text x="228" y="179.8">*</text>
<text x="233.2" y="178.4">3</text>
<text x="220.1" y="184.7" transform="rotate(-90 220.1 184.7)">2</text>
<text x="330.6" y="194">+V</text>
<text x="330.6" y="199.2">GND</text>
<text x="30" y="204.9">2</text>
<text x="30" y="208.4">3</text>
<text x="330.6" y="204.5">-V</text>
<text x="30" y="211.9">1</text>
<text x="30" y="263.1">2</text>
<text x="30" y="266.6">3</text>
<text x="30" y="270.2">1</text>
</g>
<g font-size="3.2" fill="#f00">
<text x="223.6" y="65.5">1</text>
<text x="227.1" y="67.3">VDD</text>
</g>
<g font-size="3.2">
<text x="257.7" y="65.5">8</text>
<text x="248.9" y="67.3">GND</text>
<text x="211.5" y="146.7">GND/ADJ</text>
<text x="227.7" y="144.9">1</text>
<text x="304.9" y="146.7">GND/ADJ</text>
<text x="321.2" y="144.9">1</text>
</g>
<g font-size="2.1" fill="#a54b4b">
<text x="157" y="116.4">1</text>
<text x="157" y="119.9">2</text>
<text x="169.7" y="116.4">3</text>
<text x="169.7" y="119.9">4</text>
<text x="157" y="139.3">1</text>
<text x="157" y="142.8">2</text>
<text x="169.7" y="139.3">3</text>
<text x="169.7" y="142.8">4</text>
</g>
</svg>
